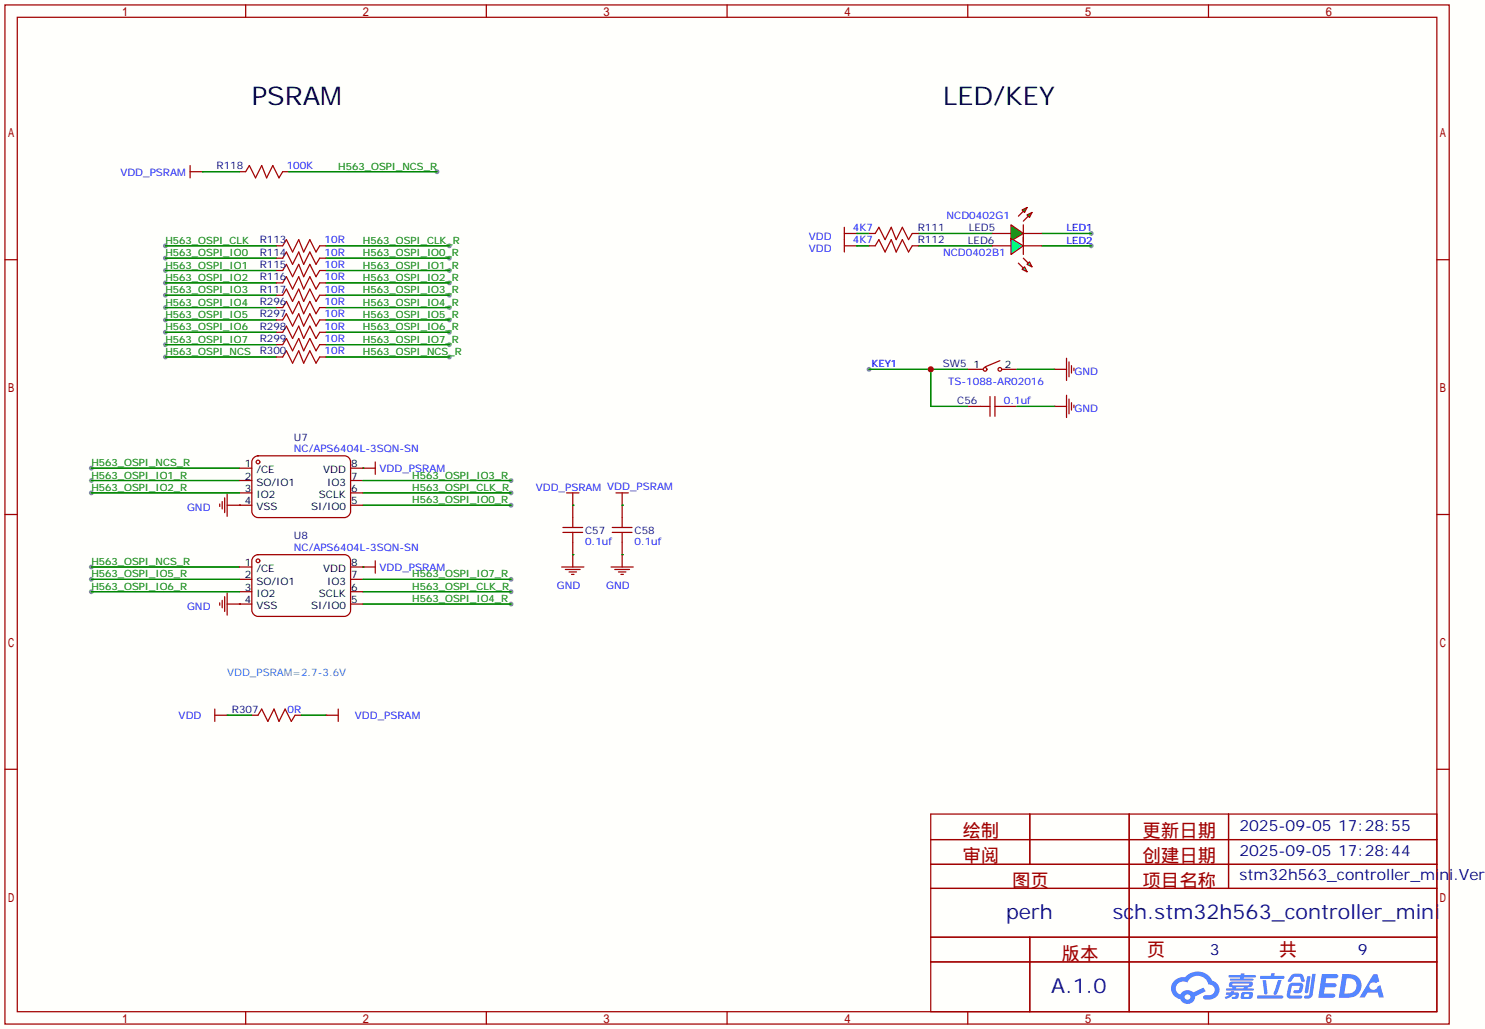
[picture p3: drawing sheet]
<svg xmlns="http://www.w3.org/2000/svg" width="306mm" height="212mm" viewBox="0 0 306 212" stroke-linecap="round" stroke-linejoin="round" font-family="sans-serif">
<path d="M0 0h305.6v211.6h-305.6z" fill="#fffffc"/>
<g fill="#999">
<circle cx="18.8" cy="116.6" r=".51"/>
<circle cx="105.2" cy="121.7" r=".51"/>
<circle cx="105.2" cy="124.2" r=".51"/>
<circle cx="105.2" cy="103.9" r=".51"/>
<circle cx="105.2" cy="101.3" r=".51"/>
<circle cx="18.8" cy="98.8" r=".51"/>
<circle cx="18.8" cy="96.3" r=".51"/>
<circle cx="89.9" cy="35.3" r=".51"/>
<circle cx="178.8" cy="75.9" r=".51"/>
<circle cx="224.5" cy="48" r=".51"/>
<circle cx="224.5" cy="50.5" r=".51"/>
<circle cx="92.5" cy="60.7" r=".51"/>
<circle cx="92.5" cy="58.2" r=".51"/>
<circle cx="92.5" cy="55.6" r=".51"/>
<circle cx="92.5" cy="53.1" r=".51"/>
<circle cx="92.5" cy="50.5" r=".51"/>
<circle cx="34" cy="60.7" r=".51"/>
<circle cx="34" cy="58.2" r=".51"/>
<circle cx="34" cy="55.6" r=".51"/>
<circle cx="34" cy="53.1" r=".51"/>
<circle cx="34" cy="50.5" r=".51"/>
<circle cx="92.5" cy="73.4" r=".51"/>
<circle cx="92.5" cy="70.9" r=".51"/>
<circle cx="92.5" cy="68.3" r=".51"/>
<circle cx="92.5" cy="65.8" r=".51"/>
<circle cx="92.5" cy="63.2" r=".51"/>
<circle cx="34" cy="73.4" r=".51"/>
<circle cx="34" cy="70.9" r=".51"/>
<circle cx="34" cy="68.3" r=".51"/>
<circle cx="34" cy="65.8" r=".51"/>
<circle cx="34" cy="63.2" r=".51"/>
<circle cx="18.8" cy="119.1" r=".51"/>
<circle cx="105.2" cy="98.8" r=".51"/>
<circle cx="18.8" cy="101.3" r=".51"/>
<circle cx="18.8" cy="121.7" r=".51"/>
<circle cx="105.2" cy="119.1" r=".51"/>
</g>
<g fill="none" stroke="#a10000" stroke-width=".25">
<path d="M1 1h297.2v209.6h-297.2zM3.6 3.6h292.1v204.4h-292.1zM50.5 1v2.6M100.1 1v2.6M149.6 1v2.6M199.1 1v2.6M248.7 1v2.6M1 53.4h2.6M295.7 53.4h2.5M1 105.8h2.6M295.7 105.8h2.5M1 158.2h2.6"/>
<path d="M295.7 158.2h2.5M50.5 208v2.6M100.1 208v2.6M149.6 208v2.6M199.1 208v2.6M248.7 208v2.6"/>
</g>
<g fill="#5487ff">
<path d="M272 200.3h2.7a.48 .48 0 0 1 .7 .4 .48 .48 0 0 1-.7 .4h-1.8l-.2 1.1h1.9a.43 .43 0 0 1 .4 .4 .43 .43 0 0 1-.5 .4h-1.9l-.2 1.3h1.7a.45 .45 0 0 1 .6 .2 .45 .45 0 0 1-.2 .6h-3.2z"/>
<path d="M282.6 200.3h.8l.4 1.5-.7 .3a.84 .84 0 0 0-1.2 .3 .84 .84 0 0 0 .3 1.1 .84 .84 0 0 0 1.1-.4l.1-.2 .6-.3 .7 2.5h-.9l-.3-1h-2.1l-.6 1h-1.1z"/>
<path d="M269 200.8h.7l-.5 3.1a.36 .36 0 0 1-.4 .3 .36 .36 0 0 1-.3-.3z"/>
<path d="M270 200.2h.7l-.6 4.3a1.13 1.13 0 0 1-1.8 .6l.2-.4h.8l.1-.2z"/>
<path d="M265.7 200.6l.6-.4h1a.77 .77 0 0 1 .9 .5l.3 1-.2 .2h-.5l-.3-.9-.2-.2-1 .1-.7 1-.6-.1v-.2z"/>
<path d="M265.3 202.4l.5-.3h1.7a.81 .81 0 0 1 .7 .5 .81 .81 0 0 1-.2 .8 .81 .81 0 0 1-.9 .8h-.7a.32 .32 0 0 1-.3-.3 .32 .32 0 0 1 .4-.3h.8l.2-.9-1.7 .1-.3 1.8 2.2 .1a.32 .32 0 0 1 .3 .4 .32 .32 0 0 1-.4 .2h-2.3l-.4-.3-.1-.5z"/>
<path d="M258.7 204.7h5a.33 .33 0 0 1 .4 .3 .33 .33 0 0 1-.4 .3h-4.9l-.1-.1z"/>
<path d="M263 201.5h.7l-.6 2a.98 .98 0 0 1-.8 1.1l-.2-.3z"/>
<path d="M259.8 201.6h.7l.3 2.5a.34 .34 0 0 1-.3 .4 .34 .34 0 0 1-.4-.3z"/>
<path d="M259.3 200.7h2.2l.2-.6h.6l-.1 .6h1.8a.32 .32 0 0 1 .3 .3 .32 .32 0 0 1-.4 .3h-4.5l-.1-.2z"/>
<path d="M252.3 204.1h.9l.1-.3h.7l-.1 .3h.9a.82 .82 0 0 1-.6 1.3h-.7v-.4l.7-.2v-.2l-.5-.1-.4 .5-1.1 .4-.2-.4 1-.5h-.8z"/>
<path d="M252.9 200.5h2.4l.1-.3h.7l-.1 .3h2.2l.3 .3-.3 .2h-2.2l-.1 .2h1.8l.2 .3-.2 .1h-4.5l-.1-.1v-.3h2l.1-.2h-2.3l-.1-.2z"/>
<path d="M276.2 200.3l-.7 4.9h1.6a2.5 2.5 0 0 0 3.1-2.5 2.5 2.5 0 0 0-3.1-2.4zM277.1 201.1a1.61 1.61 0 0 1 2 1.5 1.61 1.61 0 0 1-1.8 1.7h-.7z"/>
<path d="M253 202a.55 .55 0 0 0-.2 .8 .55 .55 0 0 0 .7 .2l.1 .3h-1.3v.3l5.5 .1 .2-.2-.2-.2h-1.2l.2-.3a.7 .7 0 0 0 .9-.3 .7 .7 0 0 0-.1-.8l-4.1-.1zM253.6 202.3l3.3-.1 .2 .1-.2 .3h-3.2zM254.3 203h1.7l-.1 .3h-1.5z"/>
<path d="M255.5 204.2a1.05 1.05 0 0 0-.1 1.2 2.91 2.91 0 0 0 2.2-.2 .98 .98 0 0 0 0-1.2h-1.6zM256.1 204.5l.8-.1 .1 .1v.3l-.2 .2-.8-.1z"/>
<path d="M241.7 201.6a2.23 2.23 0 0 0-.6 2.3 2.23 2.23 0 0 0 1.8 1.6 1.58 1.58 0 0 0 1.7 .9 1.58 1.58 0 0 0 1.3-1.5l2.2-1.1-.5-.7-2.1 1a1.65 1.65 0 0 0-2.6 .4 1.45 1.45 0 0 1-.8-1.9 1.45 1.45 0 0 1 2-.7l.2 .1a2.3 2.3 0 0 1 2.3-1.3 2.3 2.3 0 0 1 2.1 1.7 1.12 1.12 0 0 1 1.3 1 1.12 1.12 0 0 1-1.2 1.2h-.7a.45 .45 0 0 0-.5 .4 .45 .45 0 0 0 .4 .5 2.21 2.21 0 0 0 2.2-.5 2.21 2.21 0 0 0 .5-2.3 2.13 2.13 0 0 0-1.3-1.1 3.3 3.3 0 0 0-5.5-.7l-1.2 .1zM243.8 205a.57 .57 0 0 1 1.1 0 .57 .57 0 0 1-1.1 0z"/>
</g>
<g fill="none" stroke="#a10000" stroke-width=".25">
<path d="M39.1 35.3h2.6M39.1 34v2.6M41.7 35.3h.1M49.3 35.3h1.2l.8-1.3 1.3 2.6 1.2-2.6 1.1 2.6 1.2-2.6 1.3 2.6 .8-1.3h1.2M173.7 50.5h2.6M173.7 46.7v5.1M173.7 48h2.6M176.3 50.5h.1M176.3 48h.1M204.2 48h3.8M210.6 48h3.8M210.6 46.2v3.6"/>
<path d="M199.1 75.9h3.1M205.7 74.2l-3 1.2M206.2 75.9h3.1M216.9 75.9h.1M216.9 75.9h2.6M219.5 73.7v4.5M220 74.4v3.1M220.5 75.2v1.5M221 75.7v.5M49.3 96.3h2.5M49.3 98.8h2.5M52.1 94.2l.3-.2 .7-.3h17.8a1.27 1.27 0 0 1 1.2 1.3v10.2a1.35 1.35 0 0 1-1.2 1.2h-17.8a1.35 1.35 0 0 1-1.3-1.2v-10.2z"/>
<path d="M72.1 96.3h5.1M72.1 98.8h2.6M74.7 96.3h.1M77.2 95v2.5M199.1 83.6h4.6M203.7 81.5v4.1M204.7 83.6h4.6M204.7 81.5v4.1M216.9 83.6h.1M216.9 83.6h2.6M219.5 81.3v4.6M220 82v3.1"/>
<path d="M220.5 82.8v1.5M221 83.3v.5M45.2 103.6v.5M45.7 103.1v1.5M46.2 102.4v3M46.7 101.6v4.6M46.7 103.9h5.1M49.3 103.9h.1M49.3 101.3h2.5M49.3 116.6h2.5M49.3 119.1h2.5M52.1 114.6l.3-.3 .7-.3h17.8a1.27 1.27 0 0 1 1.2 1.3v10.2a1.35 1.35 0 0 1-1.2 1.2h-17.8a1.35 1.35 0 0 1-1.3-1.2v-10.2z"/>
<path d="M72.1 101.3h2.6M72.1 116.6h5.1M72.1 103.9h2.6M72.1 119.1h2.6M74.7 116.6h.1M77.2 115.3v2.6M115.6 116.6h4.5M115.8 109.5h4.1M115.8 108.5h4.1M116.3 117.1h3.1M116.6 101.3h2.5M117.1 117.6h1.5"/>
<path d="M117.6 118.1h.5M117.9 103.9h.1M117.9 114h.1M117.9 101.3v7.2M117.9 109.5v7.1M125.7 116.6h4.6M126 109.5h4M126 108.5h4M126.5 117.1h3M126.7 101.3h2.6M127.3 117.6h1.5M127.8 118.1h.5"/>
<path d="M128 103.9h.1M128 114h.1M128 101.3v7.2M128 109.5v7.1M45.2 124v.5M45.7 123.4v1.6M46.2 122.7v3M46.7 124.2h5.1M46.7 121.9v4.6M49.3 124.2h.1M49.3 121.7h2.5M72.1 124.2h2.6"/>
<path d="M72.1 121.7h2.6M191.5 167.4h104.2v40.6h-104.2zM191.5 172.6h104.2M191.5 177.7h104.2M211.9 167.4v10.3M232.3 167.4v40.6M252.8 167.4v15.3M191.5 182.7h104.2M191.5 192.7h104.2M191.5 197.8h104.2M211.9 192.7v15.3"/>
<circle cx="202.7" cy="75.9" r=".38"/>
<circle cx="205.7" cy="75.9" r=".38"/>
<circle cx="53.1" cy="95" r=".38"/>
<circle cx="53.1" cy="115.3" r=".38"/>
</g>
<g fill="none" stroke="#008700" stroke-width=".25">
<path d="M41.7 35.3h7.6M59.4 35.3h30.5M176.3 50.5h2.5M176.3 48h2.5M189 50.5h15.2M189 48h15.2M214.4 50.5h10.1M214.4 48h10.1M178.8 75.9h20.3M191.5 75.9v7.7h7.6M209.3 75.9h7.6M18.8 98.8h30.5"/>
<path d="M18.8 96.3h30.5M74.7 96.3h.1M209.3 83.6h7.6M18.8 116.6h30.5M49.3 103.9h.1M74.7 116.6h.1M74.7 103.9h30.5M74.7 101.3h30.5M117.9 103.9h.1M117.9 114h.1M128 103.9h.1M128 114h.1"/>
<path d="M49.3 124.2h.1M74.7 121.7h30.5M74.7 124.2h30.5"/>
</g>
<g fill="#0f0" stroke="#a10000" stroke-width=".25">
<path d="M208 46.2l2.6 1.8-2.6 1.5z"/>
<path d="M210.3 43.2l1-.5-.5 1z"/>
<path d="M211.3 44.2l1-.5-.5 1z"/>
</g>
<path d="M204.2 50.5h3.8M210.6 43.4l-1.1 1M210.6 50.5h3.8M210.6 48.8v3.5M211.6 44.4l-1 1.1" fill="none" stroke="#a10000" stroke-width=".25"/>
<g fill="#0ff" stroke="#a10000" stroke-width=".25">
<path d="M208 49l2.6 1.5-2.6 1.8z"/>
<path d="M210.3 55.4l.5-.5 .5 1z"/>
<path d="M211.3 54.4l.5-.6 .5 1.1z"/>
</g>
<g fill="none" stroke="#a10000" stroke-width=".25">
<path d="M56.9 50.5h1.3l.7-1.2 1.3 2.5 1.3-2.5 1 2.5 1.3-2.5 1.2 2.5 .8-1.3h1.3M56.9 53.1h1.3l.7-1.3 1.3 2.6 1.3-2.6 1 2.6 1.3-2.6 1.2 2.6 .8-1.3h1.3M56.9 55.6h1.3l.7-1.2 1.3 2.5 1.3-2.5 1 2.5 1.3-2.5 1.2 2.5 .8-1.3h1.3M56.9 58.2h1.3l.7-1.3 1.3 2.5 1.3-2.5 1 2.5 1.3-2.5 1.2 2.5 .8-1.2h1.3M178.8 50.5h1.3l.7-1.2 1.3 2.5 1.3-2.5 1 2.5 1.3-2.5 1.2 2.5 .8-1.3h1.3M178.8 48h1.3l.7-1.3 1.3 2.6 1.3-2.6 1 2.6 1.3-2.6 1.2 2.6 .8-1.3h1.3M209.5 54.1l1.1 1M210.6 53.1l1 1M56.9 65.8h1.3l.7-1.3 1.3 2.6 1.3-2.6 1 2.6 1.3-2.6 1.2 2.6 .8-1.3h1.3M56.9 68.3h1.3l.7-1.2 1.3 2.5 1.3-2.5 1 2.5 1.3-2.5 1.2 2.5 .8-1.3h1.3M56.9 70.9h1.3l.7-1.3 1.3 2.5 1.3-2.5 1 2.5 1.3-2.5 1.2 2.5 .8-1.2h1.3M56.9 60.7h1.3l.7-1.3 1.3 2.6 1.3-2.6 1 2.6 1.3-2.6 1.2 2.6 .8-1.3h1.3"/>
<path d="M56.9 73.4h1.3l.7-1.3 1.3 2.6 1.3-2.6 1 2.6 1.3-2.6 1.2 2.6 .8-1.3h1.3M56.9 63.2h1.3l.7-1.2 1.3 2.5 1.3-2.5 1 2.5 1.3-2.5 1.2 2.5 .8-1.3h1.3M44.2 147.1h2.5M44.2 145.8v2.5M46.7 147.1h.1M51.8 147.1h1.3l.7-1.3 1.3 2.5 1.3-2.5 1 2.5 1.3-2.5 1.2 2.5 .8-1.2h1.3M67.1 147.1h.1M67.1 147.1h2.5M69.6 145.8v2.5"/>
</g>
<g fill="none" stroke="#008700" stroke-width=".25">
<path d="M34 58.2h22.9M34 55.6h22.9M34 53.1h22.9M34 50.5h22.9M67.1 58.2h25.4M67.1 55.6h25.4M67.1 53.1h25.4M67.1 50.5h25.4M34 60.7h22.9M34 73.4h22.9M34 70.9h22.9M34 68.3h22.9"/>
<path d="M34 65.8h22.9M34 63.2h22.9M67.1 60.7h25.4M67.1 73.4h25.4M67.1 70.9h25.4M67.1 68.3h25.4M67.1 65.8h25.4M67.1 63.2h25.4M74.7 98.8h30.5M18.8 119.1h30.5M18.8 101.3h30.5M74.7 119.1h30.5"/>
<path d="M18.8 121.7h30.5M46.7 147.1h5.1M62 147.1h5.1"/>
</g>
<circle cx="191.5" cy="75.9" r=".63" fill="#c00"/>
<g font-size="5.3">
<text x="51.8" y="21.5">PSRAM</text>
<text x="194.1" y="21.5">LED/KEY</text>
</g>
<g font-size="4.2" fill="#000080">
<text x="207" y="189">perh</text>
<text x="229" y="189">sch.stm32h563_controller_mini</text>
<text x="216.3" y="204.2">A.1.0</text>
</g>
<g font-size="3.8" fill="#a00000">
<text x="198" y="172.2">绘制</text>
<text x="235.1" y="172.2">更新日期</text>
<text x="198" y="177.3">审阅</text>
<text x="235.1" y="177.3">创建日期</text>
<text x="208.2" y="182.4">图页</text>
<text x="235.1" y="182.4">项目名称</text>
<text x="218.4" y="197.4">版本</text>
<text x="236" y="196.6">页</text>
<text x="263.1" y="196.6">共</text>
</g>
<g font-size="3.2" fill="#000080">
<text x="255" y="170.9">2025-09-05</text>
<text x="275.3" y="170.9">17:28:55</text>
<text x="255" y="176">2025-09-05</text>
<text x="275.3" y="176">17:28:44</text>
<text x="255" y="181">stm32h563_controller_mini.Ver.</text>
<text x="248.9" y="196.3">3</text>
<text x="279.4" y="196.3">9</text>
</g>
<g font-size="2.1" fill="#000080">
<text x="44.6" y="34.8">R118</text>
<text x="188.8" y="47.5">R111</text>
<text x="199.3" y="47.5">LED5</text>
<text x="53.5" y="50">R113</text>
<text x="53.5" y="52.5">R114</text>
<text x="188.8" y="50">R112</text>
<text x="199.1" y="50.1">LED6</text>
<text x="53.5" y="55.1">R115</text>
<text x="53.5" y="57.6">R116</text>
<text x="53.5" y="60.2">R117</text>
<text x="53.5" y="62.7">R296</text>
<text x="53.5" y="65.2">R297</text>
<text x="53.5" y="67.8">R298</text>
<text x="53.5" y="70.3">R299</text>
<text x="53.5" y="72.9">R300</text>
<text x="194" y="75.4">SW5</text>
<text x="197" y="83.1">C56</text>
<text x="60.5" y="90.6">U7</text>
<text x="60.5" y="110.9">U8</text>
<text x="120.4" y="109.7">C57</text>
<text x="130.6" y="109.7">C58</text>
<text x="47.7" y="146.5">R307</text>
</g>
<g font-size="2.1" fill="#00f">
<text x="59" y="34.8">100K</text>
<text x="24.8" y="36.2">VDD_PSRAM</text>
<text x="175.5" y="47.5">4K7</text>
<text x="194.8" y="44.9">NCD0402G1</text>
<text x="219.5" y="47.6">LED1</text>
<text x="66.8" y="50">10R</text>
<text x="66.8" y="52.5">10R</text>
<text x="166.4" y="51.9">VDD</text>
<text x="166.4" y="49.4">VDD</text>
<text x="175.5" y="50">4K7</text>
<text x="194.1" y="52.7">NCD0402B1</text>
<text x="219.5" y="50.1">LED2</text>
<text x="66.8" y="55.1">10R</text>
<text x="66.8" y="57.6">10R</text>
<text x="66.8" y="60.2">10R</text>
<text x="66.8" y="62.7">10R</text>
<text x="66.8" y="65.2">10R</text>
<text x="66.8" y="67.8">10R</text>
<text x="66.8" y="70.3">10R</text>
<text x="66.8" y="72.9">10R</text>
<text x="179.3" y="75.5">KEY1</text>
<text x="221.1" y="77.2">GND</text>
<text x="195.1" y="79.3">TS-1088-AR02016</text>
<text x="206.6" y="83.1">0.1uf</text>
<text x="221.1" y="84.8">GND</text>
<text x="60.5" y="92.9">NC/APS6404L-3SQN-SN</text>
<text x="78.1" y="97.1">VDD_PSRAM</text>
<text x="110.2" y="100.9">VDD_PSRAM VDD_PSRAM</text>
<text x="38.5" y="105.1">GND</text>
<text x="60.5" y="113.2">NC/APS6404L-3SQN-SN</text>
<text x="120.4" y="112">0.1uf</text>
<text x="130.6" y="112">0.1uf</text>
<text x="78.1" y="117.4">VDD_PSRAM</text>
<text x="38.5" y="125.4">GND</text>
<text x="114.6" y="121.2">GND</text>
<text x="124.7" y="121.2">GND</text>
<text x="36.8" y="147.9">VDD</text>
<text x="59.2" y="146.5">0R</text>
<text x="73" y="147.9">VDD_PSRAM</text>
</g>
<g font-size="2.1" fill="#393">
<text x="69.6" y="34.9">H563_OSPI_NCS_R</text>
<text x="34" y="52.7">H563_OSPI_IO0</text>
<text x="34" y="50.1">H563_OSPI_CLK</text>
<text x="74.7" y="52.7">H563_OSPI_IO0_R</text>
<text x="74.7" y="50.1">H563_OSPI_CLK_R</text>
<text x="34" y="57.8">H563_OSPI_IO2</text>
<text x="34" y="55.2">H563_OSPI_IO1</text>
<text x="74.7" y="57.8">H563_OSPI_IO2_R</text>
<text x="74.7" y="55.2">H563_OSPI_IO1_R</text>
<text x="34" y="60.3">H563_OSPI_IO3</text>
<text x="34" y="65.4">H563_OSPI_IO5</text>
<text x="34" y="62.8">H563_OSPI_IO4</text>
<text x="74.7" y="60.3">H563_OSPI_IO3_R</text>
<text x="74.7" y="65.4">H563_OSPI_IO5_R</text>
<text x="74.7" y="62.8">H563_OSPI_IO4_R</text>
<text x="34" y="70.5">H563_OSPI_IO7</text>
<text x="34" y="67.9">H563_OSPI_IO6</text>
<text x="74.7" y="70.5">H563_OSPI_IO7_R</text>
<text x="74.7" y="67.9">H563_OSPI_IO6_R</text>
<text x="34" y="73">H563_OSPI_NCS</text>
<text x="74.7" y="73">H563_OSPI_NCS_R</text>
<text x="18.8" y="95.9">H563_OSPI_NCS_R</text>
<text x="18.8" y="98.4">H563_OSPI_IO1_R</text>
<text x="18.8" y="100.9">H563_OSPI_IO2_R</text>
<text x="84.8" y="100.9">H563_OSPI_CLK_R</text>
<text x="84.8" y="98.4">H563_OSPI_IO3_R</text>
<text x="84.8" y="103.5">H563_OSPI_IO0_R</text>
<text x="18.8" y="116.2">H563_OSPI_NCS_R</text>
<text x="18.8" y="118.7">H563_OSPI_IO5_R</text>
<text x="84.8" y="118.7">H563_OSPI_IO7_R</text>
<text x="18.8" y="121.3">H563_OSPI_IO6_R</text>
<text x="84.8" y="121.3">H563_OSPI_CLK_R</text>
<text x="84.8" y="123.8">H563_OSPI_IO4_R</text>
</g>
<g font-size="2.1">
<text x="200.3" y="75.8">1</text>
<text x="206.8" y="75.8">2</text>
<text x="50.3" y="96.1">1</text>
<text x="50.3" y="98.6">2</text>
<text x="50.3" y="101.2">3</text>
<text x="52.8" y="97.3">/CE</text>
<text x="52.8" y="99.9">SO/IO1</text>
<text x="66.5" y="97.3">VDD</text>
<text x="67.3" y="99.9">IO3</text>
<text x="72.3" y="101.2">6</text>
<text x="72.3" y="98.6">7</text>
<text x="72.3" y="96.1">8</text>
<text x="50.3" y="103.7">4</text>
<text x="52.8" y="102.4">IO2</text>
<text x="52.8" y="105">VSS</text>
<text x="64" y="105">SI/IO0</text>
<text x="65.6" y="102.4">SCLK</text>
<text x="72.3" y="103.7">5</text>
<text x="50.3" y="116.4">1</text>
<text x="50.3" y="118.9">2</text>
<text x="52.8" y="117.7">/CE</text>
<text x="66.5" y="117.7">VDD</text>
<text x="72.3" y="118.9">7</text>
<text x="72.3" y="116.4">8</text>
<text x="50.3" y="121.5">3</text>
<text x="50.3" y="124">4</text>
<text x="52.8" y="120.2">SO/IO1</text>
<text x="52.8" y="122.7">IO2</text>
<text x="52.8" y="125.3">VSS</text>
<text x="64" y="125.3">SI/IO0</text>
<text x="65.6" y="122.7">SCLK</text>
<text x="67.3" y="120.2">IO3</text>
<text x="72.3" y="124">5</text>
<text x="72.3" y="121.5">6</text>
</g>
<text font-size="2.1" fill="#09c" x="46.7" y="139">VDD_PSRAM=2.7-3.6V</text>
</svg>
